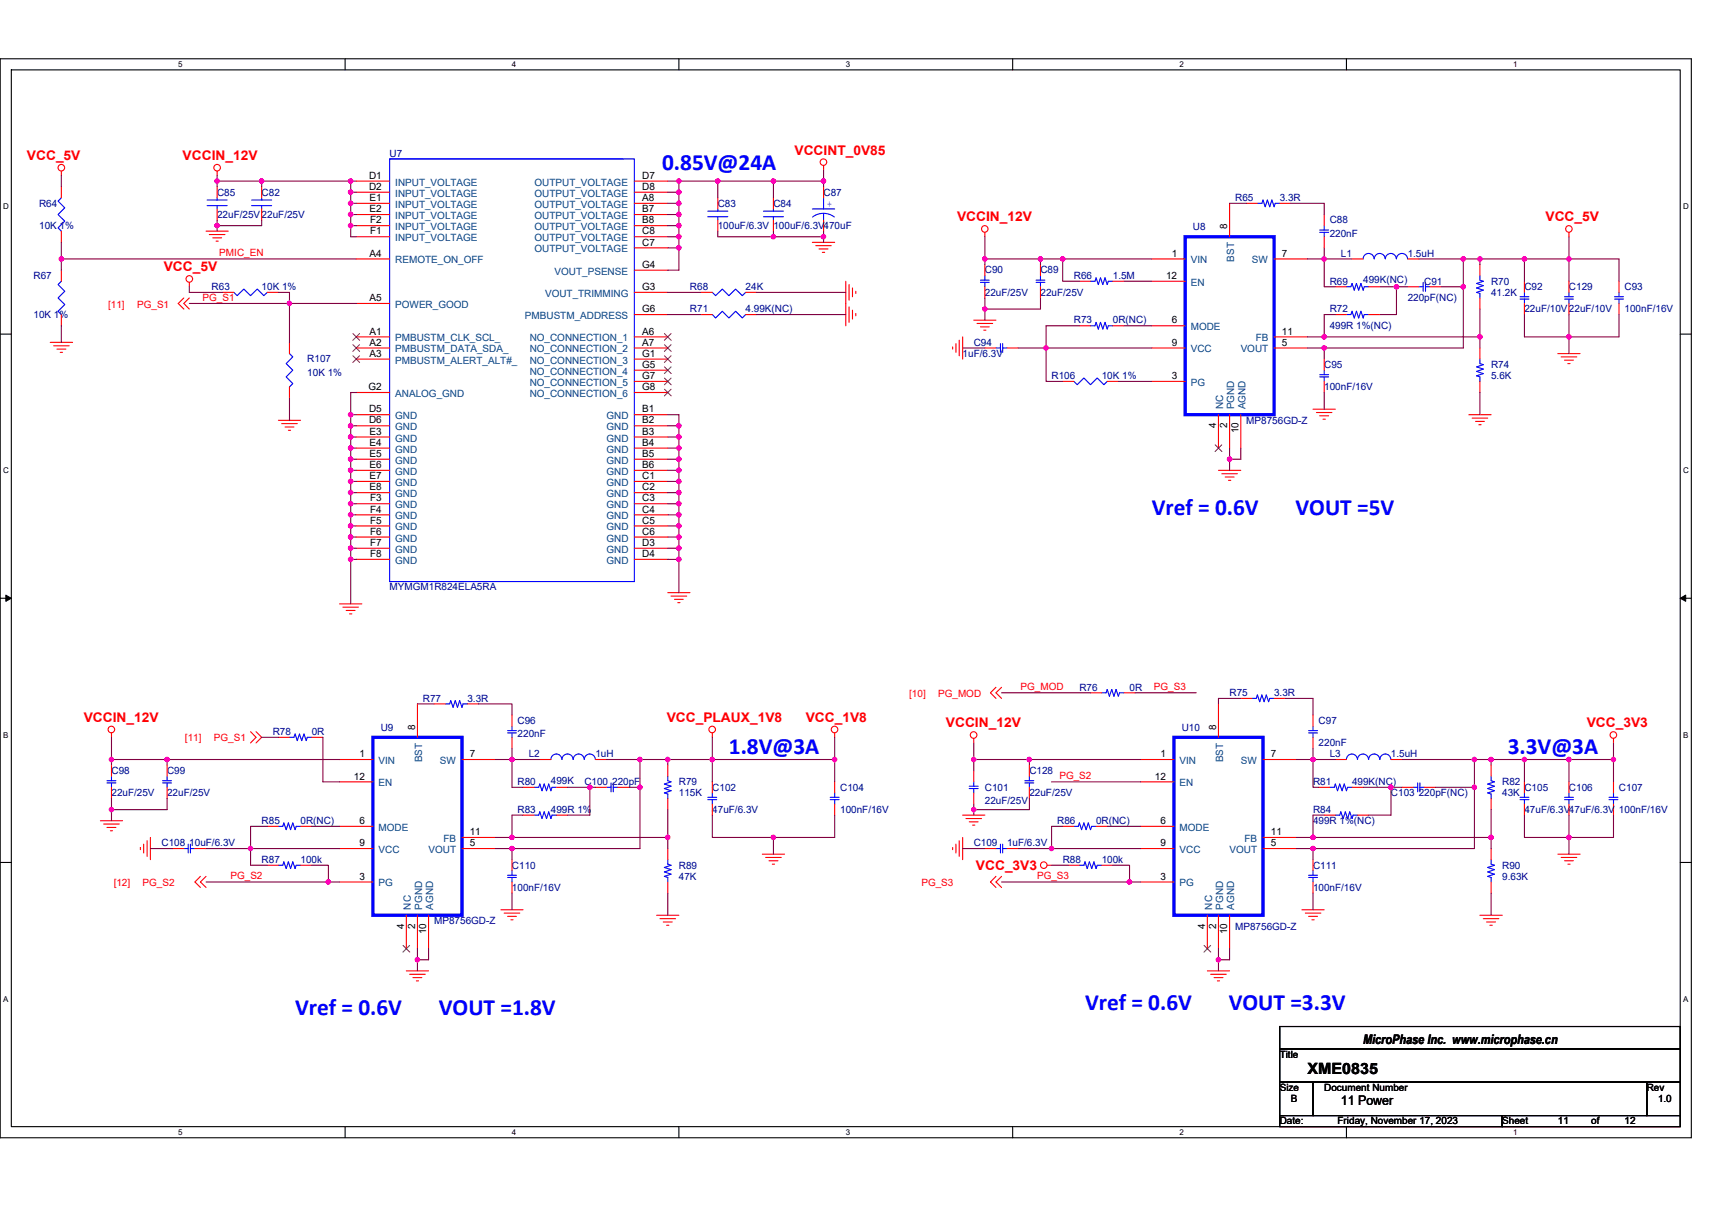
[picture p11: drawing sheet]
<svg xmlns="http://www.w3.org/2000/svg" width="297mm" height="210mm" viewBox="0 0 297 210" stroke-linecap="round" stroke-linejoin="round" font-family="sans-serif">
<path d="M0 10.2h293.5v187.2h-293.5zM2 12.1h289.5v183.4h-289.5z" fill="none" stroke="#000" stroke-width=".19"/>
<g fill="#fff">
<path d="M30.9 10.4h.8v1.6h-.8z"/>
<path d="M30.9 195.7h.8v1.6h-.8z"/>
</g>
<path d="M59.9 10.2v1.9M59.9 195.5v1.9" fill="none" stroke="#000" stroke-width=".19"/>
<g fill="#fff">
<path d="M88.8 10.4h.8v1.6h-.8z"/>
<path d="M88.8 195.7h.8v1.6h-.8z"/>
</g>
<path d="M117.8 10.2v1.9M117.8 195.5v1.9" fill="none" stroke="#000" stroke-width=".19"/>
<g fill="#fff">
<path d="M146.7 10.4h.8v1.6h-.8z"/>
<path d="M146.7 195.7h.8v1.6h-.8z"/>
</g>
<path d="M175.7 10.2v1.9M175.7 195.5v1.9" fill="none" stroke="#000" stroke-width=".19"/>
<g fill="#fff">
<path d="M204.7 10.4h.7v1.6h-.7z"/>
<path d="M204.7 195.7h.7v1.6h-.7z"/>
</g>
<path d="M233.6 10.2v1.9M233.6 195.5v1.9" fill="none" stroke="#000" stroke-width=".19"/>
<g fill="#fff">
<path d="M262.6 10.4h.7v1.6h-.7z"/>
<path d="M262.6 195.7h.7v1.6h-.7z"/>
<path d="M.5 35.1h1v1.5h-1z"/>
<path d="M292 35.1h1v1.5h-1z"/>
<path d="M.5 80.9h1v1.5h-1z"/>
<path d="M292 80.9h1v1.5h-1z"/>
</g>
<path d="M0 58h2M291.5 58h2" fill="none" stroke="#000" stroke-width=".19"/>
<g fill="#fff">
<path d="M.5 126.7h.9v1.6h-.9z"/>
<path d="M292 126.7h.9v1.6h-.9z"/>
</g>
<path d="M0 103.8h2M291.5 103.8h2" fill="none" stroke="#000" stroke-width=".19"/>
<path d="M1 103.3l1 .5-1 .6zM291.5 103.8l1-.5v1.1z" fill="#000" stroke="#000" stroke-width=".17"/>
<g fill="#fff">
<path d="M.5 172.6h.9v1.5h-.9z"/>
<path d="M292 172.6h.9v1.5h-.9z"/>
</g>
<path d="M0 149.7h2M291.5 149.7h2M222 178.1h69.5v3.9h-69.5zM222 182h69.5v5.8h-69.5zM222 187.8h5.8v5.8h-5.8zM222 193.6h38.6v1.9h-38.6zM227.8 187.8h57.9v5.8h-57.9zM260.6 193.6h30.9v1.9h-30.9zM285.7 187.8h5.8v5.8h-5.8z" fill="none" stroke="#000" stroke-width=".19"/>
<g fill="none" stroke="#f00" stroke-width=".19">
<path d="M10.6 29.7v.8M10.6 32.4v1.9M37.7 29.7v.8M37.7 32.4v1.9M37.7 36.3v1.9M45.4 32.4v1.9M45.4 36.3v1.9M61.8 39.2h5.8M61.8 31.4h5.8M61.8 33.4h5.8M61.8 35.3h5.8M61.8 37.2h5.8"/>
<path d="M110.1 31.4h5.8M110.1 33.4h5.8M110.1 35.3h5.8M110.1 37.2h5.8M110.1 39.2h5.8M124.5 34.3v2M124.5 38.2v1.9M134.2 34.3v2M134.2 38.2v1.9M142.9 28.7v.8M142.9 32.4v1.9M142.9 38.2v1.9"/>
<path d="M213.3 35.3v5.8M216.2 35.3h2M222 35.3h2M229.8 37.2v2M8.7 59.4h3.9M10.6 40.1v2M10.6 54.6v1.9M10.6 46.9v1.9M31.9 51.7l-1 1 1 .9M32.8 49v.8M32.8 51.7l-.9 1 .9 .9M35.7 40.1h3.9"/>
<path d="M36.3 40.7h2.7M36.9 41.3h1.6M37.5 41.8h.4M38.6 50.7h2M46.4 50.7h1.9M50.2 59.4v2M61.8 41.1h5.8M61.8 44.9h5.8M61.8 52.7h5.8M61.8 58.5h5.8M110.1 50.7h5.8M110.1 46.9h5.8"/>
<path d="M110.1 54.6h5.8M110.1 58.5h5.8M110.1 43h5.8M110.1 41.1h5.8M121.6 50.7h2M121.6 54.6h2M129.4 50.7h1.9M129.4 54.6h1.9M140.9 42.1h3.9M141.5 42.6h2.7M142.1 43.2h1.6M142.7 43.8h.4"/>
<path d="M146.7 48.8v7.7M147.3 53.3v2.6M147.3 49.4v2.7M147.9 53.8v1.6M147.9 50v1.5M148.5 54.4v.4M148.5 50.5v.4M165.9 59.6v1.6M166.4 59v2.7M167 58.5v3.8M168.9 55.6h3.9M169.5 56.1h2.7"/>
<path d="M170.1 56.7h1.5M170.7 57.3h.4M170.9 40.3v.8M170.9 45.9v1.9M170.9 49.8v1.9M180.5 45.9v1.9M180.5 49.8v1.9M187.3 48.8h1.9M187.3 56.5h1.9M193.1 48.8h1.9M193.1 56.5h1.9M199.8 44.9h5.8"/>
<path d="M199.8 56.5h5.8M199.8 48.8h5.8M221.1 44.9h5.8M221.1 58.5h5.8M229.8 41.1v1.9M231.7 54.6h1.9M231.7 49.8h1.9M234.6 44.9h1.9M237.5 54.6h1.9M237.5 49.8h1.9M244.2 49.8h2M244.2 44.9h2"/>
<path d="M248.1 49.8h1.9M256.8 45.9v1.9M256.8 51.7v1.9M264.5 48.8v1.9M264.5 52.7v1.9M272.2 40.3v.8M272.2 48.8v1.9M272.2 52.7v1.9M280.9 48.8v1.9M280.9 52.7v1.9M9.3 60h2.7M9.9 60.6h1.5"/>
<path d="M10.5 61.2h.4M48.3 72.9h3.9M48.9 73.5h2.7M49.5 74.1h1.5M50 74.7h.4M50.2 67.1v2M61.8 68.1h5.8M61.8 60.4h5.8M61.8 62.3h5.8M61.8 72h5.8M61.8 73.9h5.8M61.8 75.8h5.8"/>
<path d="M61.8 77.8h5.8M61.8 79.7h5.8M110.1 62.3h5.8M110.1 64.2h5.8M110.1 66.2h5.8M110.1 68.1h5.8M110.1 60.4h5.8M110.1 72h5.8M110.1 73.9h5.8M110.1 75.8h5.8M110.1 77.8h5.8M110.1 79.7h5.8"/>
<path d="M165.3 60.2v.4M170.9 60.4h1.9M174.7 60.4h2M184.4 66.2h1.9M192.1 66.2h1.9M199.8 66.2h5.8M199.8 60.4h5.8M211.4 72v5.8M213.3 72v5.8M215.3 72v5.8M221.1 60.4h5.8M227.8 71h3.9"/>
<path d="M228.4 71.6h2.7M229 72.2h1.5M229.5 72.7h.5M229.8 62.3v1.9M229.8 66.2v1.9M254.8 72h3.9M255.4 72.6h2.7M256 73.1h1.6M256.6 73.7h.4M256.8 60.4v1.9M256.8 66.2v1.9M270.3 61.4h3.8"/>
<path d="M270.9 61.9h2.7M271.5 62.5h1.5M272 63.1h.4M61.8 81.6h5.8M61.8 83.5h5.8M61.8 85.5h5.8M61.8 87.4h5.8M61.8 89.3h5.8M61.8 91.3h5.8M61.8 93.2h5.8M61.8 95.1h5.8M61.8 97.1h5.8"/>
<path d="M110.1 81.6h5.8M110.1 83.5h5.8M110.1 85.5h5.8M110.1 87.4h5.8M110.1 89.3h5.8M110.1 91.3h5.8M110.1 93.2h5.8M110.1 95.1h5.8M110.1 97.1h5.8M211.4 81.6h3.9M212 82.2h2.7M212.6 82.8h1.5"/>
<path d="M213.1 83.4h.4M58.9 104.8h3.9M59.5 105.4h2.7M60.1 105.9h1.5M60.6 106.5h.4M115.9 102.8h3.8M116.4 103.4h2.7M117 104h1.6M117.6 104.6h.4M172.8 119.3l-1 .9 1 1M173.8 119.3l-1 .9 1 1M19.3 127.2v.8"/>
<path d="M19.3 132.8v1.9M19.3 136.6v2M29 132.8v1.9M29 136.6v2M43.5 127l.9 1-.9 .9M44.4 127l1 1-1 .9M48.3 128h1.9M54.1 128h1.9M58.9 131.8h5.8M58.9 135.7h5.8M72.4 122.2v5.8M75.3 122.2h2"/>
<path d="M80.2 131.8h5.7M81.1 122.2h1.9M88.8 124.1v1.9M88.8 128v1.9M90.8 136.6h1.9M93.7 131.8h1.9M96.6 136.6h1.9M103.3 131.8h1.9M103.3 136.6h1.9M107.2 136.6h1.9M115.9 132.8v1.9M115.9 138.6v1.9"/>
<path d="M123.6 127.2v.8M123.6 135.7v1.9M123.6 139.5v2M144.8 127.2v.8M144.8 135.7v1.9M144.8 139.5v2M168.9 128.1v.8M168.9 133.8v1.9M168.9 137.6v1.9M178.6 132.8v1.9M178.6 136.6v2M189.2 120.2h2"/>
<path d="M195 120.2h1.9M197.9 131.8h5.8M197.9 135.7h5.8M211.4 122.2v5.8M215.3 121.2h1.9M219.1 131.8h5.8M221.1 121.2h1.9M227.8 124.1v1.9M227.8 128v1.9M228.8 136.6h1.9M231.7 131.8h1.9M234.6 136.6h1.9"/>
<path d="M241.3 131.8h2M243.3 136.6h1.9M247.1 136.6h2M258.7 132.8v1.9M258.7 138.6v1.9M264.5 135.7v1.9M264.5 139.5v2M272.2 135.7v1.9M272.2 139.5v2M279.9 128.1v.8M279.9 135.7v1.9M279.9 139.5v2"/>
<path d="M17.4 142.4h3.9M18 143h2.7M18.6 143.6h1.5M19.2 144.2h.3M24.4 147.1v.3M24.9 146.5v1.5M25.5 145.9v2.7M26.1 145.3v3.9M29.9 147.3h2M33.8 147.3h1.9M34.8 152.1l-1 1 1 .9M35.7 152.1l-.9 1 .9 .9"/>
<path d="M46.4 150.2h1.9M46.4 143.4h1.9M52.2 150.2h1.9M52.2 143.4h1.9M58.9 153.1h5.8M58.9 143.4h5.8M58.9 147.3h5.8M70.5 158.8v5.8M72.4 158.8v5.8M74.4 158.8v5.8M80.2 147.3h5.7M80.2 145.3h5.7"/>
<path d="M86.9 157.9h3.9M87.5 158.5h2.7M88.1 159h1.5M88.6 159.6h.4M88.8 149.2v1.9M88.8 153.1v1.9M90.8 141.5h1.9M96.6 141.5h1.9M113.9 158.8h3.9M114.5 159.4h2.7M115.1 160h1.5M115.9 147.3v1.9"/>
<path d="M115.9 153.1v1.9M132.3 148.2h3.8M132.8 148.8h2.7M133.4 149.4h1.6M134 150h.4M165.3 147.1v.3M165.9 146.5v1.5M166.4 145.9v2.7M167 145.3v3.9M167 141.5h3.9M167.6 142h2.7M168.2 142.6h1.5"/>
<path d="M168.8 143.2h.3M170.9 147.3h1.9M172.8 152.1l-1 1 1 .9M173.8 152.1l-1 1 1 .9M174.7 147.3h2M181.7 150.2h.8M184.4 143.4h1.9M185.4 150.2h1.9M190.2 143.4h1.9M191.2 150.2h1.9M197.9 153.1h5.8M197.9 143.4h5.8"/>
<path d="M197.9 147.3h5.8M209.5 158.8v5.8M211.4 158.8v5.8M213.3 158.8v5.8M219.1 147.3h5.8M219.1 145.3h5.8M225.9 157.9h3.9M226.5 158.5h2.7M227.1 159h1.5M227.6 159.6h.4M227.8 149.2v1.9M227.8 153.1v1.9"/>
<path d="M229.8 141.5h1.9M235.5 141.5h2M256.8 158.8h3.8M257.4 159.4h2.7M257.9 160h1.6M258.7 147.3v1.9M258.7 153.1v1.9M270.3 148.2h3.8M270.9 148.8h2.7M271.5 149.4h1.5M272 150h.4M70.5 168.5h3.9"/>
<path d="M71.1 169.1h2.7M71.6 169.7h1.6M72.2 170.2h.4M115.7 160.6h.4M209.5 168.5h3.8M210.1 169.1h2.7M210.6 169.7h1.6M211.2 170.2h.4M258.5 160.6h.4"/>
<circle cx="10.6" cy="29.1" r=".57"/>
<circle cx="37.7" cy="29.1" r=".57"/>
<circle cx="142.9" cy="28.1" r=".57"/>
<circle cx="170.9" cy="39.7" r=".57"/>
<circle cx="272.2" cy="39.7" r=".57"/>
<circle cx="32.8" cy="48.4" r=".57"/>
<circle cx="19.3" cy="126.6" r=".57"/>
<circle cx="123.6" cy="126.6" r=".57"/>
<circle cx="144.8" cy="126.6" r=".57"/>
<circle cx="168.9" cy="127.5" r=".57"/>
<circle cx="279.9" cy="127.5" r=".57"/>
<circle cx="181.1" cy="150.1" r=".57"/>
</g>
<g fill="none" stroke="#00f" stroke-width=".19">
<path d="M10.6 34.3l-.5 .6 1.1 1.2-1.1 1.1 1.1 1.2-1.1 1.1 .5 .6M35.9 35.7h3.5M35.9 34.7h3.5M37.7 34.3v.4M37.7 35.7v.6M43.7 35.7h3.4M43.7 34.7h3.4M45.4 34.3v.4M45.4 35.7v.6M67.6 27.6h42.5v73.3h-42.5zM67.6 27.6h40.5M67.6 29.5h.1"/>
<path d="M67.6 31.4h.1M67.6 33.4h.1M67.6 35.3h.1M67.6 37.2h.1M67.6 39.2h.1M108.1 29.5h.1M108.1 31.4h.1M108.1 33.4h.1M108.1 35.3h.1M108.1 37.2h.1M108.1 39.2h.1M122.8 37.6h3.5"/>
<path d="M122.8 36.6h3.5M124.5 36.3v.3M124.5 37.6v.6M132.5 37.6h3.4M132.5 36.6h3.4M134.2 36.3v.3M134.2 37.6v.6M140.9 36.3h3.9M141 37.7a3.1 3.1 0 0 1 3.8 0M142.9 37v1.2M142.9 34.3v2M218.2 35.3h.7l.2-.6 .4 1.2 .4-1.2 .4 1.2 .4-1.2 .4 1.2 .2-.6h.7"/>
<path d="M229 39.9h1.5M229.8 39.2v.7M10.6 48.8l-.5 .6 1.1 1.1-1.1 1.2 1.1 1.2-1.1 1.1 .5 .6M40.6 50.7l.5 .6 1.2-1.1 1.2 1.1 1.1-1.1 1.2 1.1 .6-.6M67.6 41.1h.1M67.6 43h.1M67.6 44.9h.1M67.6 46.9h.1M67.6 48.8h.1M67.6 50.7h.1M67.6 52.7h.1M67.6 54.6h.1"/>
<path d="M67.6 56.5h.1M67.6 58.5h.1M108.1 41.1h.1M108.1 43h.1M108.1 44.9h.1M108.1 46.9h.1M108.1 48.8h.1M108.1 50.7h.1M108.1 52.7h.1M108.1 54.6h.1M108.1 56.5h.1M108.1 58.5h.1"/>
<path d="M123.6 50.7l.6 .6 1.1-1.1 1.2 1.1 1.1-1.1 1.2 1.1 .6-.6M123.6 54.6l.6 .6 1.1-1.2 1.2 1.2 1.1-1.2 1.2 1.2 .6-.6M170.1 48.6h1.5M170.1 49h1.5M170.9 47.8v.8M170.9 49v.8M173.6 59.6v1.6M174 59.6v1.6M179.8 48.6h1.5M179.8 49h1.5M180.5 47.8v.8M180.5 49v.8"/>
<path d="M189.2 48.8h.8l.2-.6 .4 1.2 .3-1.2 .4 1.2 .4-1.2 .4 1.2 .2-.6h.8M189.2 56.5h.8l.2-.6 .4 1.2 .3-1.2 .4 1.2 .4-1.2 .4 1.2 .2-.6h.8M229 40.3h1.5M229.8 40.3v.8M233.6 54.6h.8l.2-.6 .4 1.2 .3-1.2 .4 1.2 .4-1.2 .4 1.2 .2-.6h.8M233.6 49.8h.8l.2-.6 .4 1.2 .3-1.2 .4 1.2 .4-1.2 .4 1.2 .2-.6h.8M242.3 44.9a.96 .96 0 0 0-1-.9 .96 .96 0 0 0-1 .9 .96 .96 0 0 0-.9-.9 .96 .96 0 0 0-1 .9 .95 .95 0 0 0-.9-.9 .95 .95 0 0 0-1 .9M244.2 44.9a.96 .96 0 0 0-.9-.9 .96 .96 0 0 0-1 .9M246.2 49.8h.7M246.9 49v1.5M247.3 49.8h.8M247.3 49v1.5"/>
<path d="M256.8 47.8v.8l.6 .2-1.2 .4 1.2 .4-1.2 .4 1.2 .4-1.2 .3 .6 .2v.8M263.7 51.5h1.6M263.7 51.9h1.6M264.5 50.7v.8M264.5 51.9v.8M271.5 51.5h1.5M271.5 51.9h1.5M272.2 50.7v.8M272.2 51.9v.8M280.1 51.5h1.6M280.1 51.9h1.6M280.9 50.7v.8"/>
<path d="M280.9 51.9v.8M50.2 61.4l.6 .5-1.1 1.2 1.1 1.1-1.1 1.2 1.1 1.2-.6 .5M67.6 60.4h.1M67.6 62.3h.1M67.6 64.2h.1M67.6 66.2h.1M67.6 68.1h.1M67.6 70h.1M67.6 72h.1M67.6 73.9h.1M67.6 75.8h.1M67.6 77.8h.1"/>
<path d="M67.6 79.7h.1M108.1 60.4h.1M108.1 62.3h.1M108.1 64.2h.1M108.1 66.2h.1M108.1 68.1h.1M108.1 70h.1M108.1 72h.1M108.1 73.9h.1M108.1 75.8h.1M108.1 77.8h.1M108.1 79.7h.1"/>
<path d="M172.8 60.4h.8M174 60.4h.7M186.3 66.2l.6 .6 1.2-1.2 1.1 1.2 1.2-1.2 1.1 1.2 .6-.6M229 65h1.5M229 65.4h1.5M229.8 64.2v.8M229.8 65.4v.8M256.8 62.3v.8l.6 .2-1.2 .4 1.2 .4-1.2 .4 1.2 .3-1.2 .4 .6 .2v.8M67.6 81.6h.1M108.1 81.6h.1M18.6 135.5h1.5M18.6 135.9h1.5"/>
<path d="M19.3 134.7v.8M19.3 135.9v.7M28.2 135.5h1.6M28.2 135.9h1.6M29 134.7v.8M29 135.9v.7M50.2 128h.8l.2-.6 .4 1.1 .4-1.1 .3 1.1 .4-1.1 .4 1.1 .2-.5h.8M77.3 122.2h.7l.2-.6 .4 1.1 .4-1.1 .4 1.1 .4-1.1 .4 1.1 .1-.5h.8M88.1 126.8h1.5M88.1 127.2h1.5M88.8 126v.8M88.8 127.2v.8"/>
<path d="M92.7 136.6h.8l.2-.5 .3 1.1 .4-1.1 .4 1.1 .4-1.1 .4 1.1 .2-.6h.8M95.6 131.8a.95 .95 0 0 1 .9-.9 .95 .95 0 0 1 1 .9 .97 .97 0 0 1 1-.9 .97 .97 0 0 1 .9 .9M99.5 131.8a.95 .95 0 0 1 .9-.9 .95 .95 0 0 1 1 .9 .96 .96 0 0 1 .9-.9 .96 .96 0 0 1 1 .9M105.2 136.6h.8M106 135.9v1.5M106.4 135.9v1.5M106.4 136.6h.8M115.9 134.7v.8l.5 .2-1.1 .4 1.1 .3-1.1 .4 1.1 .4-1.1 .4 .6 .2v.8M122.8 138.4h1.6M122.8 138.8h1.6M123.6 137.6v.8M123.6 138.8v.7"/>
<path d="M144 138.4h1.6M144 138.8h1.6M144.8 137.6v.8M144.8 138.8v.7M168.2 136.4h1.5M168.2 136.8h1.5M168.9 135.7v.7M168.9 136.8v.8M177.8 135.5h1.6M177.8 135.9h1.6M178.6 134.7v.8M178.6 135.9v.7"/>
<path d="M191.2 120.2h.7l.2-.5 .4 1.1 .4-1.1 .4 1.1 .4-1.1 .3 1.1 .2-.6h.8M217.2 121.2h.8l.2-.6 .4 1.2 .3-1.2 .4 1.2 .4-1.2 .4 1.2 .2-.6h.8M227.1 126.8h1.5M227.1 127.2h1.5M227.8 126v.8M227.8 127.2v.8M230.7 136.6h.8l.2-.5 .4 1.1 .3-1.1 .5 1.1 .3-1.1 .4 1.1 .2-.6h.8M233.6 131.8a.95 .95 0 0 1 1-.9 .95 .95 0 0 1 .9 .9 .96 .96 0 0 1 1-.9 .96 .96 0 0 1 .9 .9M237.5 131.8a.96 .96 0 0 1 .9-.9 .96 .96 0 0 1 1 .9 .96 .96 0 0 1 1-.9 .96 .96 0 0 1 .9 .9M245.2 136.6h.8M246 135.9v1.5M246.4 136.6h.7"/>
<path d="M246.4 135.9v1.5M258.7 134.7v.8l.6 .2-1.2 .4 1.2 .3-1.2 .4 1.2 .4-1.2 .4 .6 .2v.8M263.7 138.4h1.6M263.7 138.8h1.6M264.5 137.6v.8M264.5 138.8v.7M271.5 138.4h1.5M271.5 138.8h1.5M272.2 137.6v.8M272.2 138.8v.7M279.2 138.4h1.5M279.2 138.8h1.5"/>
<path d="M279.9 137.6v.8M279.9 138.8v.7M31.9 147.3h.8M32.7 146.5v1.5M33 146.5v1.5M33 147.3h.8M48.3 150.2h.8l.2-.6 .4 1.1 .3-1.1 .4 1.1 .4-1.1 .4 1.1 .2-.5h.8M48.3 143.4h.8l.2-.6 .4 1.2 .3-1.2 .4 1.2 .4-1.2 .4 1.2 .2-.6h.8M88.1 151.9h1.5M88.1 152.3h1.5M88.8 151.1v.8M88.8 152.3v.8"/>
<path d="M92.7 141.5h.8l.2-.6 .3 1.1 .4-1.1 .4 1.1 .4-1.1 .4 1.1 .2-.5h.8M115.9 149.2v.8l.5 .2-1.1 .3 1.1 .4-1.1 .4 1.1 .4-1.1 .4 .6 .2v.8M172.8 147.3h.8M173.6 146.5v1.5M174 146.5v1.5M174 147.3h.7M186.3 143.4h.8l.2-.6 .4 1.2 .4-1.2 .3 1.2 .4-1.2 .4 1.2 .2-.6h.8M187.3 150.2h.8l.2-.6 .3 1.1 .4-1.1 .4 1.1 .4-1.1 .4 1.1 .2-.5h.8M227.1 151.9h1.5M227.1 152.3h1.5M227.8 151.1v.8M227.8 152.3v.8"/>
<path d="M231.7 141.5h.7l.2-.6 .4 1.1 .4-1.1 .4 1.1 .4-1.1 .4 1.1 .2-.5h.7M258.7 149.2v.8l.6 .2-1.2 .3 1.2 .4-1.2 .4 1.2 .4-1.2 .4 .6 .2v.8"/>
</g>
<path d="M205.6 41.1h15.5v30.9h-15.5zM64.7 128h15.5v30.8h-15.5zM203.7 128h15.4v30.8h-15.4z" fill="none" stroke="#00f" stroke-width=".57"/>
<g fill="none" stroke="#804000" stroke-width=".17">
<path d="M61.2 57.9l1.2 1.2M61.2 59.8l1.2 1.2M62.4 57.9l-1.2 1.2M62.4 59.8l-1.2 1.2M115.3 57.9l1.2 1.2M115.3 59.8l1.2 1.2M116.4 57.9l-1.1 1.2M116.4 59.8l-1.1 1.2M61.2 61.7l1.2 1.2M62.4 61.7l-1.2 1.2M115.3 61.7l1.2 1.2M115.3 63.7l1.2 1.1"/>
<path d="M115.3 65.6l1.2 1.2M115.3 67.5l1.2 1.2M116.4 61.7l-1.1 1.2M116.4 63.7l-1.1 1.1M116.4 65.6l-1.1 1.2M116.4 67.5l-1.1 1.2M210.8 77.2l1.2 1.2M212 77.2l-1.2 1.2M69.9 164.1l1.2 1.1M71.1 164.1l-1.2 1.1M208.9 164.1l1.2 1.1M210.1 164.1l-1.2 1.1"/>
</g>
<g fill="none" stroke="#800040" stroke-width=".19">
<path d="M10.6 30.5v1.9M37.7 31.4h7.7v1M37.7 30.5v.9M37.7 39.2v.9M37.7 31.4v1M37.7 38.2v1M45.4 38.2v1h-7.7M45.4 31.4h15.5M60.9 31.4h.9M60.9 39.2h.9M60.9 37.2h.9M60.9 35.3h.9"/>
<path d="M60.9 33.4h.9M60.9 31.4v2M60.9 39.2v1.9h.9M60.9 37.2v2M60.9 35.3v1.9M60.9 33.4v1.9M115.9 31.4h1.9M115.9 39.2h1.9M115.9 37.2h1.9M115.9 35.3h1.9M115.9 33.4h1.9M117.8 31.4v2"/>
<path d="M117.8 39.2v1.9M117.8 37.2v2M117.8 35.3v1.9M117.8 33.4v1.9M117.8 31.4h6.7M124.5 31.4h9.7M124.5 31.4v2.9M134.2 31.4v2.9M134.2 31.4h8.7M142.9 31.4v1M142.9 29.5v1.9M213.3 35.3h2.9"/>
<path d="M224 35.3h5.8v1.9M10.6 56.5v2.9M10.6 42.1v2.8M10.6 44.9v2M10.6 44.9h51.2M32.8 49.8v.9h5.8M32.8 52.7h17.4v6.7M48.3 50.7h1.9v2h11.6M115.9 43h1.9M115.9 41.1h1.9M115.9 54.6h5.7M115.9 50.7h5.7"/>
<path d="M117.8 41.1v1.9M117.8 43v3.9h-1.9M124.5 40.1v1h9.7M131.3 54.6h15.4M131.3 50.7h15.4M134.2 40.1v1M134.2 41.1h8.7M142.9 40.1v1M142.9 41.1v1M170.9 51.7v1.9M170.9 53.6v2M170.9 41.1v3.8"/>
<path d="M170.9 44.9h9.6M170.9 44.9v1M180.5 51.7v1.9h-9.6M180.5 44.9v1M180.5 44.9h3.9M184.4 44.9v3.9h2.9M184.4 44.9h15.4M187.3 56.5h-5.8v3.9M195 56.5h4.8M195 48.8h4.8M226.9 58.5h2.9M226.9 44.9h2.9"/>
<path d="M229.8 44.9h4.8M229.8 44.9v4.9h1.9M229.8 43v1.9M229.8 58.5h27M231.7 54.6h-1.9v3.9M239.4 49.8h2.9M242.3 49.8v4.8h-2.9M242.3 49.8h1.9M246.2 44.9h7.7M250 49.8h3.9M253.9 44.9h2.9M253.9 44.9v4.9"/>
<path d="M253.9 49.8v10.6h-24.1M256.8 44.9h7.7M256.8 44.9v1M256.8 53.6v4.9M256.8 58.5v1.9M264.5 54.6v3.9h7.7M264.5 44.9h7.7M264.5 44.9v3.9M272.2 41.1v3.8M272.2 44.9h8.7v3.9M272.2 58.5v2.9M272.2 44.9v3.9"/>
<path d="M272.2 54.6v3.9M280.9 54.6v3.9h-8.7M50.2 69.1v3.8M60.9 72h.9M60.9 73.9h.9M60.9 73.9v1.9h.9M60.9 77.8h.9M60.9 77.8v1.9h.9M60.9 72v1.9M60.9 75.8v2M60.9 79.7v1.9M61.8 68.1h-.9v3.9"/>
<path d="M115.9 72h1.9v1.9M115.9 79.7h1.9M115.9 77.8h1.9M115.9 75.8h1.9M115.9 73.9h1.9M117.8 79.7v1.9M117.8 77.8v1.9M117.8 75.8v2M117.8 73.9v1.9M167 60.4h3.9M176.7 60.4h4.8M181.5 60.4h18.3"/>
<path d="M181.5 60.4v5.8h2.9M194 66.2h5.8M213.3 79.7v1.9M213.3 77.8v1.9M215.3 77.8v1.9h-2M226.9 60.4h2.9M229.8 68.1v2.9M229.8 60.4v1.9M256.8 68.1v3.9M60.9 81.6h.9M60.9 83.5h.9M60.9 85.5h.9"/>
<path d="M60.9 87.4h.9M60.9 89.3h.9M60.9 91.3h.9M60.9 93.2h.9M60.9 97.1h.9M60.9 93.2v1.9h.9M60.9 81.6v1.9M60.9 83.5v2M60.9 85.5v1.9M60.9 87.4v1.9M60.9 89.3v2M60.9 91.3v1.9"/>
<path d="M60.9 95.1v2M60.9 97.1v7.7M115.9 97.1h1.9M115.9 95.1h1.9M115.9 93.2h1.9M115.9 91.3h1.9M115.9 89.3h1.9M115.9 87.4h1.9M115.9 85.5h1.9M115.9 83.5h1.9M115.9 81.6h1.9M117.8 97.1v5.7"/>
<path d="M117.8 83.5v2M117.8 93.2v1.9M117.8 91.3v1.9M117.8 89.3v2M117.8 87.4v1.9M117.8 85.5v1.9M117.8 81.6v1.9M117.8 95.1v2M19.3 131.8v1M19.3 131.8h9.7v1M19.3 128v3.8M19.3 138.6v1.9"/>
<path d="M29 131.8h29.9M29 138.6v1.9h-9.7M45.4 128h2.9M56 128v7.7h2.9M72.4 122.2h2.9M83 122.2h5.8v1.9M85.9 131.8h2.9M88.8 131.8v4.8h2M88.8 131.8h4.9M88.8 129.9v1.9M98.5 136.6h3.8M102.3 136.6v4.9h-3.8"/>
<path d="M102.3 136.6h1M105.2 131.8h5.8M109.1 136.6h1.9M111 131.8v4.8M111 136.6v10.7h-22.2M111 131.8h4.9M115.9 131.8h7.7M115.9 131.8v1M123.6 131.8h21.2M123.6 131.8v3.9M123.6 128v3.8M144.8 131.8v3.9"/>
<path d="M144.8 128v3.8M168.9 131.8h9.7M168.9 139.5v1M168.9 128.9v2.9M168.9 131.8v2M173.8 120.2h15.4M178.6 131.8h19.3M178.6 138.6v1.9h-9.7M178.6 131.8v1M182.5 135.7h15.4M196.9 120.2h10.7M215.3 121.2h-3.9v1"/>
<path d="M223 121.2h4.8v2.9M224.9 131.8h2.9v4.8h1M227.8 129.9v1.9h3.9M236.5 136.6h4.8M241.3 136.6h2M241.3 136.6v4.9h-3.8M243.3 131.8h12.5M249.1 136.6h6.7M255.8 131.8h2.9M255.8 131.8v4.8M255.8 136.6v10.7h-28M258.7 131.8v1"/>
<path d="M258.7 131.8h5.8M264.5 131.8v3.9M264.5 131.8h7.7M279.9 131.8h-7.7v3.9M279.9 131.8v3.9M279.9 128.9v2.9M19.3 140.5v1.9M26.1 147.3h3.8M35.7 153.1h21.3M35.7 147.3h7.8M43.5 147.3h15.4M43.5 147.3v2.9h2.9"/>
<path d="M46.4 143.4h-2.9v3.9M54.1 150.2h2.9v2.9M54.1 143.4h4.8M57 153.1h1.9M85.9 145.3h2.9M85.9 147.3h2.9M88.8 145.3h27.1M88.8 147.3v1.9M88.8 155v2.9M90.8 141.5h-2v3.8M115.9 145.3v2M115.9 140.5v4.8"/>
<path d="M115.9 155v3.8M123.6 141.5v3.8h10.6M134.2 145.3v2.9M144.8 141.5v3.8h-10.6M167 147.3h3.9M168.9 140.5v1M173.8 153.1h22.2M176.7 147.3h5.8M182.5 147.3h15.4M182.5 150.2h2.9M184.4 143.4h-1.9v3.9M192.1 143.4h5.8"/>
<path d="M193.1 150.2h2.9v2.9M196 153.1h1.9M224.9 145.3h2.9M224.9 147.3h2.9M227.8 145.3h30.9M227.8 147.3v1.9M227.8 155v2.9M229.8 141.5h-2v3.8M258.7 140.5v4.8M258.7 155v3.8M258.7 145.3v2M264.5 141.5v3.8h7.7"/>
<path d="M272.2 145.3v2.9M272.2 141.5v3.8M279.9 141.5v3.8h-7.7M72.4 164.6v2M72.4 166.6v1.9M74.4 164.6v2h-2M211.4 166.6v1.9M211.4 164.6v2M213.3 164.6v2h-1.9"/>
</g>
<g fill="#f0f" stroke="#f0f" stroke-width=".19">
<circle cx="88.8" cy="131.8" r=".38"/>
<circle cx="134.2" cy="145.3" r=".38"/>
<circle cx="102.3" cy="136.6" r=".38"/>
<circle cx="115.8" cy="131.8" r=".38"/>
<circle cx="111" cy="131.8" r=".38"/>
<circle cx="115.8" cy="145.3" r=".38"/>
<circle cx="88.8" cy="145.3" r=".38"/>
<circle cx="88.8" cy="147.2" r=".38"/>
<circle cx="111" cy="136.6" r=".38"/>
<circle cx="72.4" cy="166.5" r=".38"/>
<circle cx="19.3" cy="140.5" r=".38"/>
<circle cx="19.3" cy="131.8" r=".38"/>
<circle cx="29" cy="131.8" r=".38"/>
<circle cx="43.5" cy="147.2" r=".38"/>
<circle cx="123.6" cy="131.8" r=".38"/>
<circle cx="144.8" cy="131.8" r=".38"/>
<circle cx="272.2" cy="131.8" r=".38"/>
<circle cx="279.9" cy="131.8" r=".38"/>
<circle cx="272.2" cy="145.3" r=".38"/>
<circle cx="241.3" cy="136.6" r=".38"/>
<circle cx="255.8" cy="136.6" r=".38"/>
<circle cx="168.9" cy="131.8" r=".38"/>
<circle cx="227.8" cy="131.8" r=".38"/>
<circle cx="258.7" cy="145.3" r=".38"/>
<circle cx="227.8" cy="145.3" r=".38"/>
<circle cx="258.7" cy="131.8" r=".38"/>
<circle cx="255.8" cy="131.8" r=".38"/>
<circle cx="264.5" cy="131.8" r=".38"/>
<circle cx="227.8" cy="147.2" r=".38"/>
<circle cx="211.4" cy="166.5" r=".38"/>
<circle cx="182.4" cy="147.2" r=".38"/>
<circle cx="264.5" cy="44.9" r=".38"/>
<circle cx="256.8" cy="44.9" r=".38"/>
<circle cx="181.5" cy="60.4" r=".38"/>
<circle cx="229.7" cy="44.9" r=".38"/>
<circle cx="253.9" cy="44.9" r=".38"/>
<circle cx="272.2" cy="58.4" r=".38"/>
<circle cx="242.3" cy="49.8" r=".38"/>
<circle cx="229.7" cy="58.4" r=".38"/>
<circle cx="253.9" cy="49.8" r=".38"/>
<circle cx="229.7" cy="60.4" r=".38"/>
<circle cx="256.8" cy="58.4" r=".38"/>
<circle cx="170.9" cy="53.6" r=".38"/>
<circle cx="213.3" cy="79.7" r=".38"/>
<circle cx="180.5" cy="44.9" r=".38"/>
<circle cx="170.9" cy="44.9" r=".38"/>
<circle cx="272.2" cy="44.9" r=".38"/>
<circle cx="184.4" cy="44.9" r=".38"/>
<circle cx="117.8" cy="31.4" r=".38"/>
<circle cx="117.8" cy="43" r=".38"/>
<circle cx="117.8" cy="41.1" r=".38"/>
<circle cx="117.8" cy="39.1" r=".38"/>
<circle cx="117.8" cy="37.2" r=".38"/>
<circle cx="117.8" cy="35.3" r=".38"/>
<circle cx="117.8" cy="33.3" r=".38"/>
<circle cx="142.9" cy="31.4" r=".38"/>
<circle cx="134.2" cy="41.1" r=".38"/>
<circle cx="142.9" cy="41.1" r=".38"/>
<circle cx="134.2" cy="31.4" r=".38"/>
<circle cx="124.5" cy="31.4" r=".38"/>
<circle cx="60.8" cy="31.4" r=".38"/>
<circle cx="60.8" cy="39.1" r=".38"/>
<circle cx="60.8" cy="37.2" r=".38"/>
<circle cx="60.8" cy="35.3" r=".38"/>
<circle cx="60.8" cy="33.3" r=".38"/>
<circle cx="10.6" cy="44.9" r=".38"/>
<circle cx="60.8" cy="73.9" r=".38"/>
<circle cx="60.8" cy="72" r=".38"/>
<circle cx="60.8" cy="75.8" r=".38"/>
<circle cx="60.8" cy="77.8" r=".38"/>
<circle cx="60.8" cy="79.7" r=".38"/>
<circle cx="60.8" cy="87.4" r=".38"/>
<circle cx="60.8" cy="83.5" r=".38"/>
<circle cx="60.8" cy="81.6" r=".38"/>
<circle cx="60.8" cy="85.5" r=".38"/>
<circle cx="60.8" cy="89.3" r=".38"/>
<circle cx="60.8" cy="93.2" r=".38"/>
<circle cx="60.8" cy="91.3" r=".38"/>
<circle cx="60.8" cy="97.1" r=".38"/>
<circle cx="60.8" cy="95.1" r=".38"/>
<circle cx="45.4" cy="31.4" r=".38"/>
<circle cx="37.7" cy="31.4" r=".38"/>
<circle cx="37.7" cy="39.1" r=".38"/>
<circle cx="57" cy="153" r=".38"/>
<circle cx="196" cy="153" r=".38"/>
<circle cx="117.8" cy="97.1" r=".38"/>
<circle cx="117.8" cy="95.1" r=".38"/>
<circle cx="117.8" cy="93.2" r=".38"/>
<circle cx="117.8" cy="91.3" r=".38"/>
<circle cx="117.8" cy="89.3" r=".38"/>
<circle cx="117.8" cy="87.4" r=".38"/>
<circle cx="117.8" cy="85.5" r=".38"/>
<circle cx="117.8" cy="83.5" r=".38"/>
<circle cx="117.8" cy="81.6" r=".38"/>
<circle cx="117.8" cy="79.7" r=".38"/>
<circle cx="117.8" cy="77.8" r=".38"/>
<circle cx="117.8" cy="75.8" r=".38"/>
<circle cx="117.8" cy="73.9" r=".38"/>
<circle cx="178.6" cy="131.8" r=".38"/>
<circle cx="168.9" cy="140.5" r=".38"/>
<circle cx="50.2" cy="52.6" r=".38"/>
</g>
<g font-size="4" fill="#00f">
<text x="114.9" y="29.5">0.85V@24A</text>
<text x="199.8" y="89.3">Vref = 0.6V</text>
<text x="224.8" y="89.3">VOUT =5V</text>
<text x="126.5" y="130.8">1.8V@3A</text>
<text x="261.6" y="130.8">3.3V@3A</text>
<text x="51.2" y="176.2">Vref = 0.6V</text>
<text x="76.1" y="176.2">VOUT =1.8V</text>
<text x="188.3" y="175.2">Vref = 0.6V</text>
<text x="213.2" y="175.2">VOUT =3.3V</text>
</g>
<text font-size="2.7" x="226.9" y="186.4">XME0835</text>
<g font-size="2.3" fill="#f00">
<text x="4.7" y="27.8">VCC_5V</text>
<text x="31.7" y="27.8">VCCIN_12V</text>
<text x="137.9" y="26.8">VCCINT_0V85</text>
<text x="166" y="38.4">VCCIN_12V</text>
<text x="268.2" y="38.4">VCC_5V</text>
<text x="28.4" y="47.1">VCC_5V</text>
<text x="14.5" y="125.3">VCCIN_12V</text>
<text x="115.7" y="125.3">VCC_PLAUX_1V8</text>
<text x="139.8" y="125.3">VCC_1V8</text>
<text x="164.1" y="126.2">VCCIN_12V</text>
<text x="275.3" y="126.2">VCC_3V3</text>
<text x="169.3" y="150.9">VCC_3V3</text>
</g>
<g font-size="2.3">
<text x="236.5" y="181.1">MicroPhase Inc. www.microphase.cn</text>
<text x="232.6" y="191.8">11 Power</text>
</g>
<g font-size="1.7" fill="#000080">
<text x="67.6" y="27.2">U7</text>
<text x="6.8" y="35.9">R64</text>
<text x="37.7" y="34">C85</text>
<text x="45.4" y="34">C82</text>
<text x="124.5" y="35.9">C83</text>
<text x="134.2" y="35.9">C84</text>
<text x="142.9" y="34">C87</text>
<text x="214.3" y="34.9">R65</text>
<text x="222" y="34.9">3.3R</text>
<text x="6.8" y="39.7">10K 1%</text>
<text x="37.7" y="37.8">22uF/25V22uF/25V</text>
<text x="124.5" y="39.7">100uF/6.3V 100uF/6.3V470uF</text>
<text x="207" y="39.9">U8</text>
<text x="230.7" y="38.8">C88</text>
<text x="230.7" y="41.1">220nF</text>
<text x="170.9" y="47.5">C90</text>
<text x="180.5" y="47.5">C89</text>
<text x="232.6" y="44.6">L1</text>
<text x="244.2" y="44.6">1.5uH</text>
<text x="5.8" y="48.4">R67</text>
<text x="36.7" y="50.4">R63</text>
<text x="45.4" y="50.4">10K 1%</text>
<text x="119.7" y="50.4">R68</text>
<text x="129.4" y="50.4">24K</text>
<text x="170.9" y="51.3">22uF/25V</text>
<text x="180.5" y="51.3">22uF/25V</text>
<text x="186.3" y="48.4">R66</text>
<text x="193.1" y="48.4">1.5M</text>
<text x="230.7" y="49.4">R69</text>
<text x="236.5" y="49.2">499K(NC)</text>
<text x="244.2" y="52.3">220pF(NC)</text>
<text x="247.1" y="49.4">C91</text>
<text x="258.7" y="49.4">R70</text>
<text x="258.7" y="51.3">41.2K</text>
<text x="264.5" y="50.4">C92</text>
<text x="272.2" y="50.4">C129</text>
<text x="281.9" y="50.4">C93</text>
<text x="5.8" y="55.2">10K 1%</text>
<text x="119.7" y="54.2">R71</text>
<text x="129.4" y="54.2">4.99K(NC)</text>
<text x="186.3" y="56.1">R73</text>
<text x="193.1" y="56.1">0R(NC)</text>
<text x="230.7" y="54.2">R72</text>
<text x="230.7" y="57.1">499R 1%(NC)</text>
<text x="264.5" y="54.2">22uF/10V22uF/10V</text>
<text x="281.9" y="54.2">100nF/16V</text>
<text x="53.3" y="62.9">R107</text>
<text x="53.3" y="65.2">10K 1%</text>
<text x="167" y="61.9">1uF/6.3V</text>
<text x="168.9" y="60">C94</text>
<text x="182.5" y="65.8">R106</text>
<text x="191.2" y="65.8">10K 1%</text>
<text x="229.8" y="63.9">C95</text>
<text x="258.7" y="63.9">R74</text>
<text x="258.7" y="65.8">5.6K</text>
<text x="229.8" y="67.7">100nF/16V</text>
<text x="216.2" y="73.5">MP8756GD-Z</text>
<text x="67.6" y="102.5">MYMGM1R824ELA5RA</text>
<text x="187.3" y="119.8">R76</text>
<text x="196" y="119.8">0R</text>
<text x="73.4" y="121.8">R77</text>
<text x="81.1" y="121.8">3.3R</text>
<text x="89.8" y="125.6">C96</text>
<text x="213.3" y="120.8">R75</text>
<text x="221.1" y="120.8">3.3R</text>
<text x="228.8" y="125.6">C97</text>
<text x="47.3" y="127.6">R78</text>
<text x="54.1" y="127.6">0R</text>
<text x="66.1" y="126.8">U9</text>
<text x="89.8" y="128">220nF</text>
<text x="91.7" y="131.4">L2</text>
<text x="103.3" y="131.4">1uH</text>
<text x="205" y="126.8">U10</text>
<text x="228.8" y="129.5">220nF</text>
<text x="230.7" y="131.4">L3</text>
<text x="241.3" y="131.4">1.5uH</text>
<text x="19.3" y="134.3">C98</text>
<text x="29" y="134.3">C99</text>
<text x="89.8" y="136.2">R80</text>
<text x="95.6" y="136.1">499K</text>
<text x="101.4" y="136.2">C100 220pF</text>
<text x="117.8" y="136.2">R79</text>
<text x="123.6" y="137.2">C102</text>
<text x="145.8" y="137.2">C104</text>
<text x="170.9" y="137.2">C101</text>
<text x="178.6" y="134.3">C128</text>
<text x="227.8" y="136.2">R81</text>
<text x="234.6" y="136.2">499K(NC)</text>
<text x="260.6" y="136.2">R82</text>
<text x="264.5" y="137.2">C105</text>
<text x="272.2" y="137.2">C106</text>
<text x="280.9" y="137.2">C107</text>
<text x="19.3" y="138.2">22uF/25V</text>
<text x="29" y="138.2">22uF/25V</text>
<text x="45.4" y="143">R85</text>
<text x="52.2" y="143">0R(NC)</text>
<text x="89.8" y="141.1">R83</text>
<text x="95.6" y="141.1">499R 1%</text>
<text x="117.8" y="138.2">115K</text>
<text x="123.6" y="141.1">47uF/6.3V</text>
<text x="145.8" y="141.1">100nF/16V</text>
<text x="170.9" y="139.5">22uF/25V</text>
<text x="178.6" y="138.2">22uF/25V</text>
<text x="183.4" y="143">R86</text>
<text x="190.2" y="143">0R(NC)</text>
<text x="227.8" y="141.1">R84</text>
<text x="227.8" y="143">499R 1%(NC)</text>
<text x="241.3" y="138.2">C103 220pF(NC)</text>
<text x="260.6" y="138.2">43K</text>
<text x="264.5" y="141.1">47uF/6.3V47uF/6.3V 100nF/16V</text>
<text x="28" y="146.9">C108 10uF/6.3V</text>
<text x="45.4" y="149.8">R87</text>
<text x="52.2" y="149.8">100k</text>
<text x="168.9" y="146.9">C109</text>
<text x="174.7" y="146.9">1uF/6.3V</text>
<text x="184.4" y="149.8">R88</text>
<text x="191.2" y="149.8">100k</text>
<text x="88.8" y="150.7">C110</text>
<text x="88.8" y="154.6">100nF/16V</text>
<text x="117.8" y="150.7">R89</text>
<text x="117.8" y="152.7">47K</text>
<text x="227.8" y="150.7">C111</text>
<text x="227.8" y="154.6">100nF/16V</text>
<text x="260.6" y="150.7">R90</text>
<text x="260.6" y="152.7">9.63K</text>
<text x="75.3" y="160.4">MP8756GD-Z</text>
<text x="214.3" y="161.4">MP8756GD-Z</text>
</g>
<g font-size="1.7">
<text x="64" y="31">D1</text>
<text x="64" y="33">D2</text>
<text x="64.1" y="34.9">E1</text>
<text x="111.4" y="31">D7</text>
<text x="111.4" y="33">D8</text>
<text x="111.4" y="34.9">A8</text>
<text x="64.1" y="36.8">E2</text>
<text x="64.2" y="40.7">F1</text>
<text x="64.2" y="38.8">F2</text>
<text x="111.4" y="36.8">B7</text>
<text x="111.4" y="38.8">B8</text>
<text x="111.4" y="40.7">C8</text>
<text x="212.9" y="39.7" transform="rotate(-90 212.9 39.7)">8</text>
<text x="64.1" y="44.5">A4</text>
<text x="111.4" y="42.6">C7</text>
<text x="111.4" y="46.5">G4</text>
<text x="203.3" y="44.5">1</text>
<text x="222.4" y="44.5">7</text>
<text x="64.1" y="52.3">A5</text>
<text x="111.4" y="50.3">G3</text>
<text x="202.3" y="48.4">12</text>
<text x="64.1" y="58.1">A1</text>
<text x="64.1" y="60">A2</text>
<text x="111.4" y="58.1">A6</text>
<text x="111.4" y="60">A7</text>
<text x="111.4" y="54.2">G6</text>
<text x="203.3" y="56.1">6</text>
<text x="203.3" y="60">9</text>
<text x="222.4" y="60">5</text>
<text x="222.4" y="58.1">11</text>
<text x="64.1" y="61.9">A3</text>
<text x="111.4" y="61.9">G1</text>
<text x="111.4" y="63.8">G5</text>
<text x="111.4" y="65.8">G7</text>
<text x="203.3" y="65.8">3</text>
<text x="63.9" y="67.7">G2</text>
<text x="64" y="71.6">D5</text>
<text x="111.4" y="67.7">G8</text>
<text x="111.4" y="71.6">B1</text>
<text x="64" y="73.5">D6</text>
<text x="64.1" y="75.4">E3</text>
<text x="64.1" y="77.4">E4</text>
<text x="111.4" y="73.5">B2</text>
<text x="111.4" y="75.4">B3</text>
<text x="111.4" y="77.4">B4</text>
<text x="211" y="74.3" transform="rotate(-90 211 74.3)">4</text>
<text x="212.9" y="74.3" transform="rotate(-90 212.9 74.3)">2</text>
<text x="214.9" y="75.2" transform="rotate(-90 214.9 75.2)">10</text>
<text x="64.1" y="79.3">E5</text>
<text x="64.1" y="81.2">E6</text>
<text x="64.1" y="83.1">E7</text>
<text x="111.4" y="79.3">B5</text>
<text x="111.4" y="81.2">B6</text>
<text x="111.4" y="83.1">C1</text>
<text x="64.1" y="85.1">E8</text>
<text x="64.2" y="87">F3</text>
<text x="64.2" y="88.9">F4</text>
<text x="111.4" y="85.1">C2</text>
<text x="111.4" y="87">C3</text>
<text x="111.4" y="88.9">C4</text>
<text x="64.2" y="90.9">F5</text>
<text x="64.2" y="92.8">F6</text>
<text x="64.2" y="94.7">F7</text>
<text x="111.4" y="90.9">C5</text>
<text x="111.4" y="92.8">C6</text>
<text x="111.4" y="94.7">D3</text>
<text x="64.2" y="96.7">F8</text>
<text x="111.4" y="96.7">D4</text>
<text x="62.4" y="131.4">1</text>
<text x="72" y="126.6" transform="rotate(-90 72 126.6)">8</text>
<text x="81.5" y="131.4">7</text>
<text x="201.4" y="131.4">1</text>
<text x="211" y="126.6" transform="rotate(-90 211 126.6)">8</text>
<text x="220.5" y="131.4">7</text>
<text x="61.4" y="135.3">12</text>
<text x="200.4" y="135.3">12</text>
<text x="62.4" y="143">6</text>
<text x="201.4" y="143">6</text>
<text x="62.4" y="146.9">9</text>
<text x="81.5" y="146.9">5</text>
<text x="81.5" y="144.9">11</text>
<text x="201.4" y="146.9">9</text>
<text x="220.5" y="146.9">5</text>
<text x="220.5" y="144.9">11</text>
<text x="62.4" y="152.7">3</text>
<text x="201.4" y="152.7">3</text>
<text x="70.1" y="161.1" transform="rotate(-90 70.1 161.1)">4</text>
<text x="72" y="161.1" transform="rotate(-90 72 161.1)">2</text>
<text x="209.1" y="161.1" transform="rotate(-90 209.1 161.1)">4</text>
<text x="211" y="161.1" transform="rotate(-90 211 161.1)">2</text>
<text x="74" y="162.1" transform="rotate(-90 74 162.1)">10</text>
<text x="212.9" y="162.1" transform="rotate(-90 212.9 162.1)">10</text>
<text x="222" y="183.6">Title</text>
<text x="222" y="189.3">Size</text>
<text x="224" y="191.3">B</text>
<text x="229.8" y="189.3">Document Number</text>
<text x="285.7" y="189.3">Rev</text>
<text x="287.7" y="191.3">1.0</text>
<text x="222" y="195.1">Date:</text>
<text x="232.1" y="195.1">Friday, November 17, 2023</text>
<text x="260.6" y="195.1">Sheet</text>
<text x="270.3" y="195.1">11</text>
<text x="276.1" y="195.1">of</text>
<text x="281.9" y="195.1">12</text>
</g>
<g font-size="1.7" fill="#004080">
<text x="68.6" y="32.2">INPUT_VOLTAGE</text>
<text x="68.6" y="34.1">INPUT_VOLTAGE</text>
<text x="92.7" y="32.2">OUTPUT_VOLTAGE</text>
<text x="92.7" y="34.1">OUTPUT_VOLTAGE</text>
<text x="68.6" y="41.9">INPUT_VOLTAGE</text>
<text x="68.6" y="39.9">INPUT_VOLTAGE</text>
<text x="68.6" y="36.1">INPUT_VOLTAGE</text>
<text x="68.6" y="38">INPUT_VOLTAGE</text>
<text x="92.7" y="36.1">OUTPUT_VOLTAGE</text>
<text x="92.7" y="38">OUTPUT_VOLTAGE</text>
<text x="92.7" y="39.9">OUTPUT_VOLTAGE</text>
<text x="92.7" y="41.9">OUTPUT_VOLTAGE</text>
<text x="68.6" y="45.7">REMOTE_ON_OFF</text>
<text x="92.7" y="43.8">OUTPUT_VOLTAGE</text>
<text x="96.2" y="47.7">VOUT_PSENSE</text>
<text x="206.6" y="45.7">VIN</text>
<text x="214.1" y="45.4" transform="rotate(-90 214.1 45.4)">BST</text>
<text x="217.2" y="45.7">SW</text>
<text x="68.6" y="53.4">POWER_GOOD</text>
<text x="94.6" y="51.5">VOUT_TRIMMING</text>
<text x="206.6" y="49.6">EN</text>
<text x="68.6" y="59.2">PMBUSTM_CLK_SCL_</text>
<text x="91.1" y="55.4">PMBUSTM_ADDRESS</text>
<text x="91.9" y="59.2">NO_CONNECTION_1</text>
<text x="206.6" y="57.3">MODE</text>
<text x="217.9" y="59.2">FB</text>
<text x="68.6" y="61.2">PMBUSTM_DATA_SDA_</text>
<text x="68.6" y="63.1">PMBUSTM_ALERT_ALT#_</text>
<text x="91.9" y="63.1">NO_CONNECTION_3</text>
<text x="91.9" y="65">NO_CONNECTION_4</text>
<text x="91.9" y="61.2">NO_CONNECTION_2</text>
<text x="206.6" y="61.2">VCC</text>
<text x="215.3" y="61.2">VOUT</text>
<text x="68.6" y="68.9">ANALOG_GND</text>
<text x="91.9" y="67">NO_CONNECTION_5</text>
<text x="91.9" y="68.9">NO_CONNECTION_6</text>
<text x="206.6" y="67">PG</text>
<text x="212.2" y="71" transform="rotate(-90 212.2 71)">NC</text>
<text x="214.1" y="71" transform="rotate(-90 214.1 71)">PGND</text>
<text x="216.1" y="71" transform="rotate(-90 216.1 71)">AGND</text>
<text x="68.6" y="72.7">GND</text>
<text x="68.6" y="74.7">GND</text>
<text x="68.6" y="76.6">GND</text>
<text x="105.2" y="72.7">GND</text>
<text x="105.2" y="74.7">GND</text>
<text x="105.2" y="76.6">GND</text>
<text x="68.6" y="78.5">GND</text>
<text x="68.6" y="80.5">GND</text>
<text x="68.6" y="82.4">GND</text>
<text x="105.2" y="78.5">GND</text>
<text x="105.2" y="80.5">GND</text>
<text x="105.2" y="82.4">GND</text>
<text x="68.6" y="84.3">GND</text>
<text x="68.6" y="86.3">GND</text>
<text x="68.6" y="88.2">GND</text>
<text x="105.2" y="84.3">GND</text>
<text x="105.2" y="86.3">GND</text>
<text x="105.2" y="88.2">GND</text>
<text x="68.6" y="90.1">GND</text>
<text x="68.6" y="92.1">GND</text>
<text x="68.6" y="94">GND</text>
<text x="68.6" y="95.9">GND</text>
<text x="105.2" y="90.1">GND</text>
<text x="105.2" y="92.1">GND</text>
<text x="105.2" y="94">GND</text>
<text x="105.2" y="95.9">GND</text>
<text x="68.6" y="97.9">GND</text>
<text x="105.2" y="97.9">GND</text>
<text x="65.7" y="132.6">VIN</text>
<text x="65.7" y="136.5">EN</text>
<text x="73.2" y="132.3" transform="rotate(-90 73.2 132.3)">BST</text>
<text x="76.3" y="132.6">SW</text>
<text x="204.7" y="132.6">VIN</text>
<text x="204.7" y="136.5">EN</text>
<text x="212.2" y="132.3" transform="rotate(-90 212.2 132.3)">BST</text>
<text x="215.3" y="132.6">SW</text>
<text x="65.7" y="144.2">MODE</text>
<text x="65.7" y="148">VCC</text>
<text x="74.4" y="148">VOUT</text>
<text x="77" y="146.1">FB</text>
<text x="204.7" y="144.2">MODE</text>
<text x="204.7" y="148">VCC</text>
<text x="213.3" y="148">VOUT</text>
<text x="215.9" y="146.1">FB</text>
<text x="65.7" y="153.8">PG</text>
<text x="204.7" y="153.8">PG</text>
<text x="71.3" y="157.9" transform="rotate(-90 71.3 157.9)">NC</text>
<text x="73.2" y="157.9" transform="rotate(-90 73.2 157.9)">PGND</text>
<text x="75.2" y="157.9" transform="rotate(-90 75.2 157.9)">AGND</text>
<text x="210.3" y="157.9" transform="rotate(-90 210.3 157.9)">NC</text>
<text x="212.2" y="157.9" transform="rotate(-90 212.2 157.9)">PGND</text>
<text x="214.1" y="157.9" transform="rotate(-90 214.1 157.9)">AGND</text>
</g>
<text font-size="1.7" fill="#00f" x="143.5" y="35.9">+</text>
<g font-size="1.7" fill="#f00">
<text x="38.1" y="44.4">PMIC_EN</text>
<text x="18.8" y="53.4">[11]</text>
<text x="23.8" y="53.4">PG_S1</text>
<text x="35.2" y="52.2">PG_S1</text>
<text x="177.1" y="119.7">PG_MOD</text>
<text x="200.2" y="119.7">PG_S3</text>
<text x="157.8" y="121">[10]</text>
<text x="162.8" y="121">PG_MOD</text>
<text x="32.1" y="128.5">[11]</text>
<text x="37.1" y="128.5">PG_S1</text>
<text x="183.8" y="135.2">PG_S2</text>
<text x="19.7" y="153.8">[12]</text>
<text x="24.7" y="153.8">PG_S2</text>
<text x="40" y="152.6">PG_S2</text>
<text x="159.9" y="153.8">PG_S3</text>
<text x="179.9" y="152.6">PG_S3</text>
</g>
<g font-size="1.4">
<text x="30.9" y="11.7">5</text>
<text x="88.8" y="11.7">4</text>
<text x="146.7" y="11.7">3</text>
<text x="204.7" y="11.7">2</text>
<text x="262.6" y="11.7">1</text>
<text x=".5" y="36.3">D</text>
<text x="292" y="36.3">D</text>
<text x=".5" y="82.1">C</text>
<text x="292" y="82.1">C</text>
<text x=".5" y="128">B</text>
<text x="292" y="128">B</text>
<text x=".5" y="173.8">A</text>
<text x="292" y="173.8">A</text>
<text x="30.9" y="197">5</text>
<text x="88.8" y="197">4</text>
<text x="146.7" y="197">3</text>
<text x="204.7" y="197">2</text>
<text x="262.6" y="197">1</text>
</g>
</svg>
